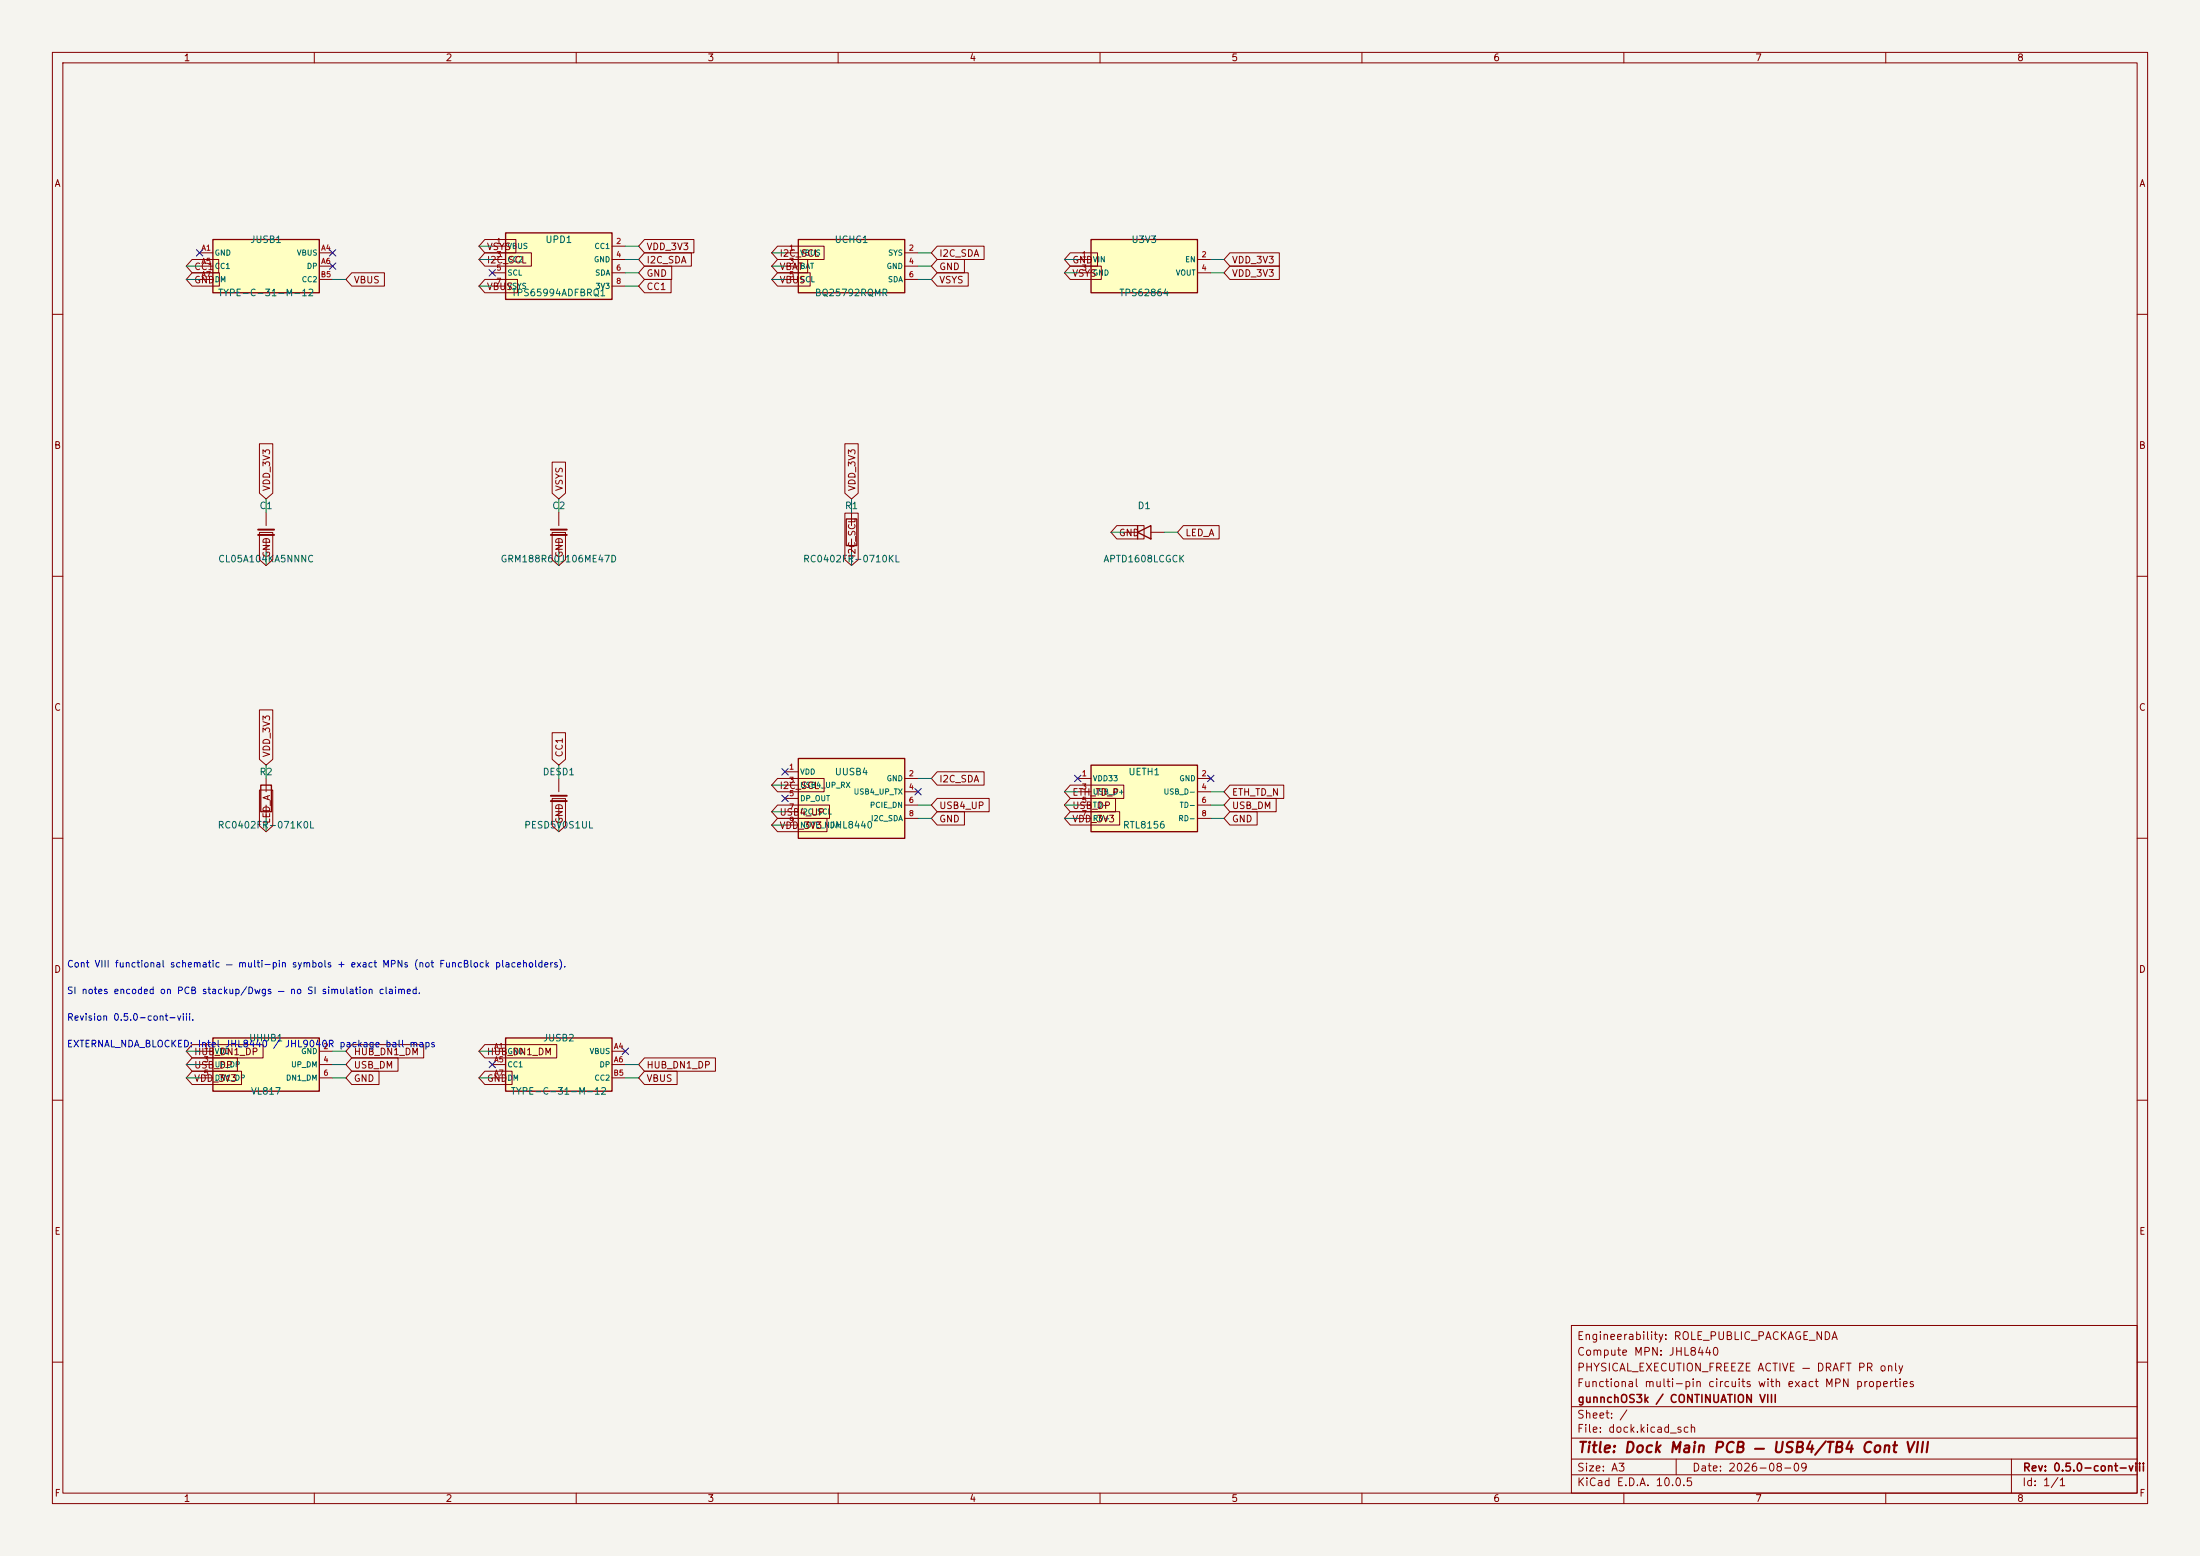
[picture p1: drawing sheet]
<svg xmlns="http://www.w3.org/2000/svg" width="420mm" height="297mm" viewBox="0 0 420 297" stroke-linecap="round" stroke-linejoin="round" font-family="sans-serif">
<path d="M0 0h420v297h-420z" fill="#f5f4ef" stroke="#f5f4ef" stroke-width=".19"/>
<g fill="none" stroke="#840000" stroke-width=".19">
<path d="M10 10h400v277h-400zM12 12h396v273h-396zM60 10v2M110 10v2M160 10v2M210 10v2M260 10v2M310 10v2M360 10v2M10 60h2M408 60h2M10 110h2"/>
<path d="M408 110h2M10 160h2M408 160h2M10 210h2M408 210h2M300 253h108v32h-108zM10 260h2M300 278.5h108M300 274.5h108M300 268.5h108M320 278.5v3M384 278.5v6.5"/>
<path d="M408 260h2M60 285v2M110 285v2M160 285v2M210 285v2M260 285v2M300 281.5h108M310 285v2M360 285v2"/>
</g>
<path d="M40.6 198.1h20.4v10.2h-20.4z" fill="#ffffc2"/>
<path d="M40.6 198.1h20.4v10.2h-20.4z" fill="none" stroke="#840000" stroke-width=".25"/>
<path d="M38.1 200.7h2.5M38.1 203.2h2.5M38.1 205.7h2.5M61 200.7h2.5M61 203.2h2.5M61 205.7h2.5" fill="none" stroke="#840000" stroke-width=".19"/>
<path d="M152.4 45.7h20.3v10.2h-20.3z" fill="#ffffc2"/>
<path d="M152.4 45.7h20.3v10.2h-20.3z" fill="none" stroke="#840000" stroke-width=".25"/>
<path d="M149.9 48.3h2.5M149.9 50.8h2.5M149.9 53.3h2.5M172.7 48.3h2.6M172.7 50.8h2.6M172.7 53.3h2.6M106.7 148.6v2.5M106.7 153.7v2.5" fill="none" stroke="#840000" stroke-width=".19"/>
<path d="M105.2 151.9h3M105.2 152.9h3" fill="none" stroke="#840000" stroke-width=".37"/>
<path d="M208.3 45.7h20.3v10.2h-20.3z" fill="#ffffc2"/>
<path d="M208.3 45.7h20.3v10.2h-20.3zM49.8 149.9h2v5h-2z" fill="none" stroke="#840000" stroke-width=".25"/>
<path d="M205.7 49.5h2.6M205.7 52.1h2.6M228.6 49.5h2.5M228.6 52.1h2.5M50.8 148.6v2.5M50.8 153.7v2.5" fill="none" stroke="#840000" stroke-width=".19"/>
<path d="M40.6 45.7h20.4v10.2h-20.4z" fill="#ffffc2"/>
<path d="M40.6 45.7h20.4v10.2h-20.4z" fill="none" stroke="#840000" stroke-width=".25"/>
<path d="M38.1 48.3h2.5M38.1 50.8h2.5M38.1 53.3h2.5M61 48.3h2.5M61 50.8h2.5M61 53.3h2.5" fill="none" stroke="#840000" stroke-width=".19"/>
<path d="M96.5 198.1h20.3v10.2h-20.3z" fill="#ffffc2"/>
<path d="M217.2 101.6l2.5-1.3v2.6zM217.2 100.3v2.6M96.5 198.1h20.3v10.2h-20.3z" fill="none" stroke="#840000" stroke-width=".25"/>
<path d="M50.8 97.8v2.5M106.7 97.8v2.5M50.8 102.9v2.5M106.7 102.9v2.5M214.6 101.6h2.6M219.7 101.6h2.5M94 200.7h2.5M94 203.2h2.5M94 205.7h2.5M116.8 200.7h2.6M116.8 203.2h2.6M116.8 205.7h2.6" fill="none" stroke="#840000" stroke-width=".19"/>
<path d="M49.3 101.1h3M49.3 102.1h3M105.2 101.1h3M105.2 102.1h3" fill="none" stroke="#840000" stroke-width=".37"/>
<path d="M208.3 146.1h20.3v12.7h-20.3z" fill="#ffffc2"/>
<path d="M161.5 99.1h2.1v5h-2.1zM208.3 146.1h20.3v12.7h-20.3z" fill="none" stroke="#840000" stroke-width=".25"/>
<path d="M162.6 97.8v2.5M162.6 102.9v2.5M205.7 148.6h2.6M205.7 151.1h2.6M205.7 153.7h2.6M205.7 156.2h2.6M228.6 148.6h2.5M228.6 151.1h2.5M228.6 153.7h2.5M228.6 156.2h2.5" fill="none" stroke="#840000" stroke-width=".19"/>
<path d="M152.4 144.8h20.3v15.2h-20.3z" fill="#ffffc2"/>
<path d="M152.4 144.8h20.3v15.2h-20.3z" fill="none" stroke="#840000" stroke-width=".25"/>
<path d="M149.9 147.3h2.5M149.9 149.9h2.5M149.9 152.4h2.5M149.9 154.9h2.5M149.9 157.5h2.5M172.7 148.6h2.6M172.7 151.1h2.6M172.7 153.7h2.6M172.7 156.2h2.6" fill="none" stroke="#840000" stroke-width=".19"/>
<path d="M96.5 44.5h20.3v12.7h-20.3z" fill="#ffffc2"/>
<path d="M96.5 44.5h20.3v12.7h-20.3z" fill="none" stroke="#840000" stroke-width=".25"/>
<g fill="none" stroke="#840000" stroke-width=".19">
<path d="M36.7 52.1h5.2v2.5h-5.2l-1.1-1.3zM36.7 49.5h5.1v2.6h-5.1l-1.1-1.3zM67.2 52.1h6.2v2.5h-6.2l-1.2-1.3zM92.6 45.7h5.9v2.6h-5.9l-1.2-1.3zM92.6 48.3h8.8v2.5h-8.8l-1.2-1.3zM92.6 53.3h6.2v2.6h-6.2l-1.2-1.3zM94 47h2.5M94 49.5h2.5M94 52.1h2.5M94 54.6h2.5M116.8 47h2.6M116.8 49.5h2.6"/>
<path d="M116.8 52.1h2.6M116.8 54.6h2.6M123 53.3h5.1v2.6h-5.1l-1.1-1.3zM123 50.8h5.2v2.5h-5.2l-1.1-1.2zM123 48.3h9v2.5h-9l-1.1-1.3zM123 45.7h9.5v2.6h-9.5l-1.1-1.3zM148.4 47h8.9v2.5h-8.9l-1.1-1.2zM148.4 52.1h6.3v2.5h-6.3l-1.1-1.3zM148.4 49.5h5.8v2.6h-5.8l-1.1-1.3zM178.9 52.1h5.9v2.5h-5.9l-1.1-1.3zM178.9 49.5h5.2v2.6h-5.2l-1.1-1.3zM178.9 47h9v2.5h-9l-1.1-1.2z"/>
<path d="M204.3 50.8h5.9v2.5h-5.9l-1.1-1.2zM204.3 48.3h5.2v2.5h-5.2l-1.1-1.3zM234.8 48.3h9.4v2.5h-9.4l-1.1-1.3zM234.8 50.8h9.4v2.5h-9.4l-1.1-1.2zM49.5 84.7h2.6v9.4l-1.3 1.2-1.3-1.2zM105.4 88.2h2.6v5.9l-1.3 1.2-1.3-1.2zM161.3 84.7h2.5v9.4l-1.2 1.2-1.3-1.2zM161.3 97.9h2.5v8.9l-1.2 1.2-1.3-1.2zM49.5 101.6h2.6v5.2l-1.3 1.2-1.3-1.2zM105.4 101.6h2.6v5.2l-1.3 1.2-1.3-1.2zM213.2 100.3h5.2v2.6h-5.2l-1.1-1.3zM225.9 100.3h6.8v2.6h-6.8l-1.1-1.3z"/>
<path d="M49.5 135.5h2.6v9.4l-1.3 1.2-1.3-1.2zM105.4 139.9h2.6v5l-1.3 1.2-1.3-1.2zM49.5 150.8h2.6v6.8l-1.3 1.2-1.3-1.2zM105.4 152.4h2.6v5.2l-1.3 1.2-1.3-1.2zM148.4 156.2h9.5v2.6h-9.5l-1.1-1.3zM148.4 153.7h10v2.5h-10l-1.1-1.3zM148.4 148.6h8.9v2.5h-8.9l-1.1-1.2zM178.9 147.3h9v2.6h-9l-1.1-1.3zM178.9 152.4h9.9v2.5h-9.9l-1.1-1.2zM178.9 154.9h5.2v2.6h-5.2l-1.1-1.3zM204.3 154.9h9.4v2.6h-9.4l-1.1-1.3zM204.3 149.9h10.2v2.5h-10.2l-1.1-1.3z"/>
<path d="M204.3 152.4h8.7v2.5h-8.7l-1.1-1.2zM234.8 149.9h10.3v2.5h-10.3l-1.1-1.3zM234.8 152.4h8.8v2.5h-8.8l-1.1-1.2zM234.8 154.9h5.2v2.6h-5.2l-1.1-1.3zM36.7 199.4h13.5v2.5h-13.5l-1.1-1.2zM67.2 199.4h13.7v2.5h-13.7l-1.2-1.2zM92.6 199.4h13.7v2.5h-13.7l-1.2-1.2zM36.7 204.5h9.4v2.5h-9.4l-1.1-1.3zM36.7 201.9h8.6v2.6h-8.6l-1.1-1.3zM67.2 204.5h5.2v2.5h-5.2l-1.2-1.3zM67.2 201.9h8.8v2.6h-8.8l-1.2-1.3zM92.6 204.5h5.2v2.5h-5.2l-1.2-1.3z"/>
<path d="M123 204.5h6.3v2.5h-6.3l-1.1-1.3zM123 201.9h13.6v2.6h-13.6l-1.1-1.3z"/>
</g>
<g fill="none" stroke="#009600" stroke-width=".19">
<path d="M35.6 53.3h2.5M35.6 50.8h2.5M63.5 53.3h2.5M91.4 54.6h2.6M91.4 49.5h2.6M91.4 47h2.6M119.4 54.6h2.5M119.4 49.5h2.5M119.4 52.1h2.5M119.4 47h2.5M147.3 53.3h2.6M147.3 50.8h2.6"/>
<path d="M147.3 48.3h2.6M175.3 53.3h2.5M175.3 50.8h2.5M175.3 48.3h2.5M203.2 49.5h2.5M203.2 52.1h2.5M231.1 49.5h2.6M231.1 52.1h2.6M50.8 95.3v2.5M106.7 95.3v2.5M162.6 95.3v2.5M50.8 105.4v2.6"/>
<path d="M106.7 105.4v2.6M162.6 105.4v2.6M212.1 101.6h2.5M222.2 101.6h2.6M50.8 146.1v2.5M50.8 156.2v2.6M106.7 146.1v2.5M106.7 156.2v2.6M147.3 149.9h2.6M147.3 157.5h2.6M147.3 154.9h2.6M175.3 156.2h2.5"/>
<path d="M175.3 153.7h2.5M175.3 148.6h2.5M203.2 156.2h2.5M203.2 153.7h2.5M203.2 151.1h2.5M231.1 156.2h2.6M231.1 153.7h2.6M231.1 151.1h2.6M35.6 203.2h2.5M35.6 205.7h2.5M35.6 200.7h2.5M63.5 203.2h2.5"/>
<path d="M63.5 205.7h2.5M63.5 200.7h2.5M91.4 205.7h2.6M91.4 200.7h2.6M119.4 203.2h2.5M119.4 205.7h2.5"/>
</g>
<g fill="none" stroke="#000084" stroke-width=".19">
<path d="M37.5 47.7l1.2 1.2M38.7 47.7l-1.2 1.2M62.9 50.2l1.2 1.2M62.9 47.7l1.2 1.2M64.1 50.2l-1.2 1.2M64.1 47.7l-1.2 1.2M93.4 51.5l1.2 1.2M94.6 51.5l-1.2 1.2M149.3 151.8l1.2 1.2M149.3 146.7l1.2 1.2M150.5 151.8l-1.2 1.2M150.5 146.7l-1.2 1.2"/>
<path d="M174.7 150.5l1.2 1.2M175.9 150.5l-1.2 1.2M205.1 148l1.2 1.2M206.3 148l-1.2 1.2M230.5 148l1.2 1.2M231.7 148l-1.2 1.2M93.4 202.6l1.2 1.2M94.6 202.6l-1.2 1.2M118.8 200.1l1.2 1.2M120 200.1l-1.2 1.2"/>
</g>
<text font-size="2" fill="#840000" x="301" y="277.8">Title: Dock Main PCB — USB4/TB4 Cont VIII</text>
<g font-size="1.5" fill="#840000">
<text x="300.9" y="256.1">Engineerability: ROLE_PUBLIC_PACKAGE_NDA</text>
<text x="300.9" y="262.1">PHYSICAL_EXECUTION_FREEZE ACTIVE — DRAFT PR only</text>
<text x="300.9" y="259.1">Compute MPN: JHL8440</text>
<text x="300.9" y="265.1">Functional multi-pin circuits with exact MPN properties</text>
<text x="301" y="268.1">gunnchOS3k / CONTINUATION VIII</text>
<text x="300.9" y="273.8">File: dock.kicad_sch</text>
<text x="300.9" y="271.1">Sheet: /</text>
<text x="300.9" y="281.2">Size: A3</text>
<text x="322.9" y="281.2">Date: 2026-08-09</text>
<text x="386" y="281.2">Rev: 0.5.0-cont-viii</text>
<text x="300.9" y="284">KiCad E.D.A. 10.0.5</text>
<text x="385.9" y="284">Id: 1/1</text>
</g>
<g font-size="1.3" fill="#840000">
<text x="35" y="12">1</text>
<text x="85" y="12">2</text>
<text x="135" y="12">3</text>
<text x="185" y="12">4</text>
<text x="235" y="12">5</text>
<text x="285" y="12">6</text>
<text x="335" y="12">7</text>
<text x="385" y="12">8</text>
<text x="10.3" y="36">A</text>
<text x="408.3" y="36">A</text>
<text x="37" y="51.9">CC1</text>
<text x="92.8" y="48">VSYS</text>
<text x="92.8" y="50.6">I2C_SCL</text>
<text x="123.3" y="53.1">GND</text>
<text x="123.3" y="50.6">I2C_SDA</text>
<text x="123.3" y="48">VDD_3V3</text>
<text x="148.7" y="49.3">I2C_SCL</text>
<text x="148.7" y="51.9">VBAT</text>
<text x="179.2" y="51.9">GND</text>
<text x="179.2" y="49.3">I2C_SDA</text>
<text x="204.6" y="53.1">VSYS</text>
<text x="204.6" y="50.6">GND</text>
<text x="235.1" y="50.6">VDD_3V3</text>
<text x="235.1" y="53.1">VDD_3V3</text>
<text x="37" y="54.4">GND</text>
<text x="67.4" y="54.4">VBUS</text>
<text x="92.8" y="55.7">VBUS</text>
<text x="123.3" y="55.7">CC1</text>
<text x="148.7" y="54.4">VBUS</text>
<text x="179.2" y="54.4">VSYS</text>
<text x="10.2" y="86">B</text>
<text x="408.2" y="86">B</text>
<text x="51.9" y="93.8" transform="rotate(-90 51.9 93.8)">VDD_3V3</text>
<text x="107.7" y="93.8" transform="rotate(-90 107.7 93.8)">VSYS</text>
<text x="163.6" y="93.8" transform="rotate(-90 163.6 93.8)">VDD_3V3</text>
<text x="51.9" y="106.5" transform="rotate(-90 51.9 106.5)">GND</text>
<text x="107.7" y="106.5" transform="rotate(-90 107.7 106.5)">GND</text>
<text x="163.6" y="106.5" transform="rotate(-90 163.6 106.5)">I2C_SCL</text>
<text x="213.5" y="102.7">GND</text>
<text x="226.2" y="102.7">LED_A</text>
<text x="10.2" y="136">C</text>
<text x="408.2" y="136">C</text>
<text x="51.9" y="144.6" transform="rotate(-90 51.9 144.6)">VDD_3V3</text>
<text x="107.7" y="144.6" transform="rotate(-90 107.7 144.6)">CC1</text>
<text x="179.2" y="149.6">I2C_SDA</text>
<text x="148.7" y="156">USB4_UP</text>
<text x="148.7" y="150.9">I2C_SCL</text>
<text x="179.2" y="154.7">USB4_UP</text>
<text x="204.6" y="152.2">ETH_TD_P</text>
<text x="204.6" y="154.7">USB_DP</text>
<text x="235.1" y="152.2">ETH_TD_N</text>
<text x="235.1" y="154.7">USB_DM</text>
<text x="51.9" y="157.3" transform="rotate(-90 51.9 157.3)">LED_A</text>
<text x="107.7" y="157.3" transform="rotate(-90 107.7 157.3)">GND</text>
<text x="148.7" y="158.5">VDD_3V3</text>
<text x="179.2" y="157.3">GND</text>
<text x="204.6" y="157.3">VDD_3V3</text>
<text x="235.1" y="157.3">GND</text>
<text x="10.2" y="186">D</text>
<text x="408.2" y="186">D</text>
<text x="37" y="201.7">HUB_DN1_DP</text>
<text x="67.4" y="201.7">HUB_DN1_DM</text>
<text x="92.8" y="201.7">HUB_DN1_DM</text>
<text x="37" y="206.8">VDD_3V3</text>
<text x="37" y="204.3">USB_DP</text>
<text x="67.4" y="206.8">GND</text>
<text x="67.4" y="204.3">USB_DM</text>
<text x="92.8" y="206.8">GND</text>
<text x="123.3" y="206.8">VBUS</text>
<text x="123.3" y="204.3">HUB_DN1_DP</text>
<text x="10.3" y="236">E</text>
<text x="408.3" y="236">E</text>
<text x="10.3" y="286">F</text>
<text x="35" y="287">1</text>
<text x="85" y="287">2</text>
<text x="135" y="287">3</text>
<text x="185" y="287">4</text>
<text x="235" y="287">5</text>
<text x="285" y="287">6</text>
<text x="335" y="287">7</text>
<text x="385" y="287">8</text>
<text x="408.3" y="286">F</text>
</g>
<g font-size="1.3" fill="#006464">
<text x="47.7" y="46.7">JUSB1</text>
<text x="104" y="46.7">UPD1</text>
<text x="159.2" y="46.7">UCHG1</text>
<text x="215.9" y="46.7">U3V3</text>
<text x="41.5" y="56.8">TYPE-C-31-M-12</text>
<text x="97.5" y="56.8">TPS65994ADFBRQ1</text>
<text x="155.4" y="56.8">BQ25792RQMR</text>
<text x="213.6" y="56.8">TPS62864</text>
<text x="49.4" y="97.5">C1</text>
<text x="105.3" y="97.5">C2</text>
<text x="161.2" y="97.5">R1</text>
<text x="217.1" y="97.5">D1</text>
<text x="41.5" y="107.6">CL05A104KA5NNNC</text>
<text x="95.5" y="107.6">GRM188R60J106ME47D</text>
<text x="153.2" y="107.6">RC0402FR-0710KL</text>
<text x="210.5" y="107.6">APTD1608LCGCK</text>
<text x="49.4" y="148.3">R2</text>
<text x="103.5" y="148.3">DESD1</text>
<text x="159.3" y="148.3">UUSB4</text>
<text x="215.3" y="148.3">UETH1</text>
<text x="41.5" y="158.4">RC0402FR-071K0L</text>
<text x="100" y="158.4">PESD5V0S1UL</text>
<text x="158.4" y="158.4">JHL8440</text>
<text x="214.3" y="158.4">RTL8156</text>
<text x="47.4" y="199.1">UHUB1</text>
<text x="103.6" y="199.1">JUSB2</text>
<text x="47.8" y="209.2">VL817</text>
<text x="97.4" y="209.2">TYPE-C-31-M-12</text>
</g>
<g font-size="1.3" fill="#0000c2">
<text x="12.7" y="185">Cont VIII functional schematic — multi-pin symbols + exact MPNs (not FuncBlock placeholders).</text>
<text x="12.7" y="190.1">SI notes encoded on PCB stackup/Dwgs — no SI simulation claimed.</text>
<text x="12.7" y="195.1">Revision 0.5.0-cont-viii.</text>
<text x="12.7" y="200.2">EXTERNAL_NDA_BLOCKED: Intel JHL8440 / JHL9040R package ball maps</text>
</g>
<g font-size="1" fill="#a90000">
<text x="94.7" y="46.8">1</text>
<text x="117.5" y="46.8">2</text>
<text x="38.3" y="48.1">A1</text>
<text x="38.3" y="50.6">A5</text>
<text x="38.3" y="53.2">A7</text>
<text x="61.1" y="53.2">B5</text>
<text x="61.2" y="48.1">A4</text>
<text x="61.2" y="50.6">A6</text>
<text x="94.7" y="49.3">3</text>
<text x="94.7" y="51.9">5</text>
<text x="117.5" y="49.3">4</text>
<text x="117.5" y="51.9">6</text>
<text x="150.5" y="48.1">1</text>
<text x="150.5" y="50.6">3</text>
<text x="150.5" y="53.2">5</text>
<text x="173.4" y="48.1">2</text>
<text x="173.4" y="50.6">4</text>
<text x="173.4" y="53.2">6</text>
<text x="206.4" y="49.3">1</text>
<text x="206.4" y="51.9">3</text>
<text x="229.3" y="49.3">2</text>
<text x="229.3" y="51.9">4</text>
<text x="94.7" y="54.4">7</text>
<text x="117.5" y="54.4">8</text>
<text x="150.5" y="147.1">1</text>
<text x="150.5" y="149.7">3</text>
<text x="173.4" y="148.4">2</text>
<text x="206.4" y="148.4">1</text>
<text x="229.3" y="148.4">2</text>
<text x="150.5" y="152.2">5</text>
<text x="150.5" y="154.8">7</text>
<text x="173.4" y="150.9">4</text>
<text x="173.4" y="153.5">6</text>
<text x="206.4" y="150.9">3</text>
<text x="206.4" y="153.5">5</text>
<text x="229.3" y="150.9">4</text>
<text x="229.3" y="153.5">6</text>
<text x="150.5" y="157.3">9</text>
<text x="173.4" y="156">8</text>
<text x="206.4" y="156">7</text>
<text x="229.3" y="156">8</text>
<text x="38.8" y="200.5">1</text>
<text x="38.8" y="203">3</text>
<text x="61.6" y="200.5">2</text>
<text x="61.6" y="203">4</text>
<text x="94.2" y="200.5">A1</text>
<text x="94.2" y="203">A5</text>
<text x="117.1" y="200.5">A4</text>
<text x="117.1" y="203">A6</text>
<text x="38.8" y="205.6">5</text>
<text x="61.6" y="205.6">6</text>
<text x="94.2" y="205.6">A7</text>
<text x="117" y="205.6">B5</text>
</g>
<g font-size="1" fill="#006464">
<text x="96.8" y="47.8">VBUS</text>
<text x="113.4" y="47.8">CC1</text>
<text x="40.9" y="49">GND</text>
<text x="40.9" y="51.6">CC1</text>
<text x="56.6" y="49">VBUS</text>
<text x="58.5" y="51.6">DP</text>
<text x="96.8" y="50.3">CC2</text>
<text x="96.8" y="52.8">SCL</text>
<text x="113.3" y="50.3">GND</text>
<text x="113.5" y="52.8">SDA</text>
<text x="152.7" y="49">VBUS</text>
<text x="152.7" y="51.6">BAT</text>
<text x="169.2" y="51.6">GND</text>
<text x="169.5" y="49">SYS</text>
<text x="208.5" y="50.3">VIN</text>
<text x="208.5" y="52.8">GND</text>
<text x="224.4" y="52.8">VOUT</text>
<text x="226.2" y="50.3">EN</text>
<text x="40.9" y="54.1">DM</text>
<text x="57.5" y="54.1">CC2</text>
<text x="96.8" y="55.4">VSYS</text>
<text x="113.6" y="55.4">3V3</text>
<text x="152.7" y="54.1">SCL</text>
<text x="169.4" y="54.1">SDA</text>
<text x="152.7" y="148.1">VDD</text>
<text x="169.2" y="149.4">GND</text>
<text x="208.5" y="149.4">VDD33</text>
<text x="225" y="149.4">GND</text>
<text x="152.7" y="150.6">USB4_UP_RX</text>
<text x="152.7" y="153.2">DP_OUT</text>
<text x="152.7" y="155.7">I2C_SCL</text>
<text x="162.9" y="151.9">USB4_UP_TX</text>
<text x="166" y="154.4">PCIE_DN</text>
<text x="208.5" y="151.9">USB_D+</text>
<text x="208.5" y="154.4">TD+</text>
<text x="222" y="151.9">USB_D-</text>
<text x="225.1" y="154.4">TD-</text>
<text x="152.7" y="158.2">NOTE_NDA</text>
<text x="166.2" y="157">I2C_SDA</text>
<text x="208.5" y="157">RD+</text>
<text x="224.9" y="157">RD-</text>
<text x="40.9" y="201.4">VDD</text>
<text x="40.9" y="204">UP_DP</text>
<text x="55.5" y="204">UP_DM</text>
<text x="57.4" y="201.4">GND</text>
<text x="96.8" y="201.4">GND</text>
<text x="96.8" y="204">CC1</text>
<text x="112.5" y="201.4">VBUS</text>
<text x="114.4" y="204">DP</text>
<text x="40.9" y="206.5">DN1_DP</text>
<text x="54.5" y="206.5">DN1_DM</text>
<text x="96.8" y="206.5">DM</text>
<text x="113.4" y="206.5">CC2</text>
</g>
</svg>
